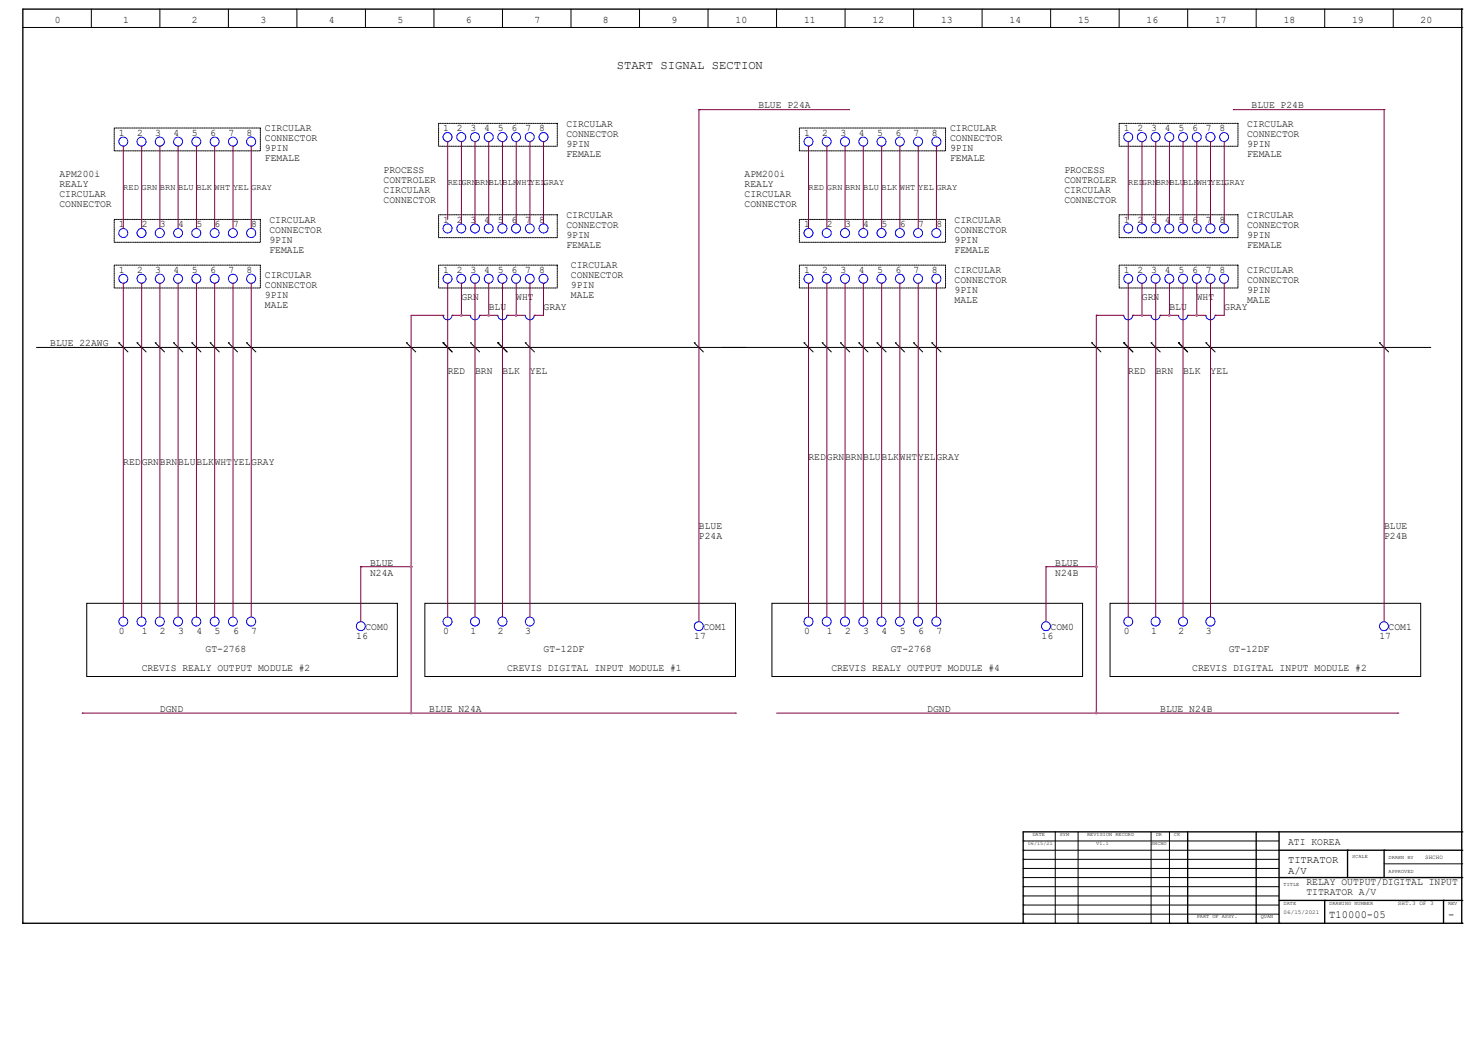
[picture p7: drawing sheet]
<svg xmlns="http://www.w3.org/2000/svg" width="420mm" height="297mm" viewBox="0 0 420 297" stroke-linecap="round" stroke-linejoin="round" font-family="sans-serif">
<g fill="none" stroke="#000" stroke-width=".28">
<path d="M6.5 7.8h408M25.9 7.8h.1M25.9 2.6v5.2M45.3 7.8h.1M45.3 2.6v5.2M64.8 7.8h.1M64.8 2.6v5.2M84.2 7.8h.1M84.2 2.6v5.2M103.6 7.8h.1M103.6 2.6v5.2M123.1 7.8h.1"/>
<path d="M123.1 2.6v5.2M142.5 7.8h.1M142.5 2.6v5.2M161.9 7.8h.1M161.9 2.6v5.2M181.4 7.8h.1M181.4 2.6v5.2M200.8 7.8h.1M200.8 2.6v5.2M220.2 7.8h.1M220.2 2.6v5.2M239.6 7.8h.1"/>
<path d="M239.6 2.6v5.2M259.1 7.8h.1M259.1 2.6v5.2M278.5 7.8h.1M278.5 2.6v5.2M297.9 7.8h.1M297.9 2.6v5.2M317.4 7.8h.1M317.4 2.6v5.2M336.8 7.8h.1M336.8 2.6v5.2M356.2 7.8h.1"/>
<path d="M356.2 2.6v5.2M375.7 7.8h.1M375.7 2.6v5.2M395.1 7.8h.1M395.1 2.6v5.2M414.5 7.8h.1M10.4 98.5h395.1M33.7 97.2h.1M33.7 97.2l2.6 2.5M38.9 97.2h.1M38.9 97.2l2.5 2.5M44 97.2h.1"/>
<path d="M44 97.2l2.7 2.5M49.2 97.2h.1M49.2 97.2l2.6 2.5M54.4 97.2h.1M54.4 97.2l2.6 2.5M59.6 97.2h.1M59.6 97.2l2.6 2.5M64.8 97.2h.1M64.8 97.2l2.6 2.5M69.9 97.2h.1M69.9 97.2l2.7 2.5M115.3 97.2h.1"/>
<path d="M115.3 97.2l2.6 2.5M125.6 97.2h.1M125.6 97.2l2.6 2.5M133.4 97.2h.1M133.4 97.2l2.6 2.5M141.2 97.2h.1M141.2 97.2l2.6 2.5M149 97.2h.1M149 97.2l2.6 2.5M196.9 97.2h.1M196.9 97.2l2.6 2.5M211.2 98.5h.1"/>
<path d="M228 97.2h.1M228 97.2l2.6 2.5M233.2 97.2h.1M233.2 97.2l2.6 2.5M238.3 97.2h.1M238.3 97.2l2.7 2.5M243.5 97.2h.1M243.5 97.2l2.6 2.5M248.7 97.2h.1M248.7 97.2l2.6 2.5M253.9 97.2h.1M253.9 97.2l2.6 2.5"/>
<path d="M259.1 97.2h.1M259.1 97.2l2.6 2.5M264.2 97.2h.1M264.2 97.2l2.7 2.5M309.6 97.2h.1M309.6 97.2l2.6 2.5M318.7 97.2h.1M318.7 97.2l2.6 2.5M326.4 97.2h.1M326.4 97.2l2.6 2.5M334.2 97.2h.1M334.2 97.2l2.6 2.5"/>
<path d="M342 97.2h.1M342 97.2l2.6 2.5M391.2 97.2h.1M391.2 97.2l2.6 2.5M405.5 98.5h.1M24.6 171h88.1v20.7h-88.1zM120.5 171h88.1v20.7h-88.1zM218.9 171h88.1v20.7h-88.1zM314.8 171h88.1v20.7h-88.1zM290.2 238.3h.1M290.2 238.3h72.5M299.3 235.8v25.9"/>
<path d="M305.7 235.8v25.9M326.4 235.8v25.9M331.6 235.8v25.9M290.2 241h.1M290.2 243.5h.1M290.2 246.1h.1M290.2 248.7h.1M290.2 251.3h.1M290.2 253.9h.1M290.2 256.5h.1M290.2 259.1h.1M290.2 241h72.5"/>
<path d="M290.2 243.5h72.5M290.2 246.1h72.5M290.2 248.7h72.5M290.2 251.3h72.5M290.2 253.9h72.5M290.2 256.5h72.5M290.2 259.1h72.5M392.5 244.8h22M414.5 244.8h.1M299.3 261.7h.1M305.7 261.7h.1M326.4 261.7h.1"/>
<path d="M331.6 261.7h.1"/>
</g>
<path d="M6.5 2.6h408v259.1h-408zM336.8 235.8v25.9M356.2 235.8v25.9M362.7 235.8v25.9M414.5 235.8h-124.3v25.9M362.7 241h51.8M362.7 248.7h51.8M362.7 255.2h51.8M375.7 255.2v6.5M382.1 241v7.7M392.5 241v7.7M409.4 255.2v6.5" fill="none" stroke="#000" stroke-width=".38"/>
<g fill="#000">
<circle cx="414.5" cy="2.6" r=".19"/>
<circle cx="414.5" cy="235.8" r=".19"/>
<circle cx="375.7" cy="255.2" r=".19"/>
<circle cx="382.1" cy="241" r=".19"/>
<circle cx="392.5" cy="241" r=".19"/>
<circle cx="409.4" cy="255.2" r=".19"/>
<circle cx="414.5" cy="241" r=".19"/>
<circle cx="414.5" cy="248.7" r=".19"/>
<circle cx="414.5" cy="255.2" r=".19"/>
<circle cx="6.5" cy="261.7" r=".19"/>
<circle cx="290.2" cy="261.7" r=".19"/>
<circle cx="336.8" cy="261.7" r=".19"/>
<circle cx="356.2" cy="261.7" r=".19"/>
<circle cx="362.7" cy="261.7" r=".19"/>
<circle cx="414.5" cy="261.7" r=".19"/>
</g>
<path d="M32.4 36.3h41.4v6.5h-41.4zM124.4 35h33.6v6.4h-33.6zM226.7 36.3h41.4v6.5h-41.4zM317.4 35h33.7v6.4h-33.7zM32.4 75.1h41.4v6.5h-41.4zM32.4 62.2h41.4v6.5h-41.4zM124.4 60.9h33.6v6.5h-33.6zM124.4 75.1h33.6v6.5h-33.6zM226.7 75.1h41.4v6.5h-41.4zM226.7 62.2h41.4v6.5h-41.4zM317.4 75.1h33.7v6.5h-33.7zM317.4 60.9h33.7v6.5h-33.7z" fill="none" stroke="#000" stroke-width=".28" stroke-dasharray=".3 .3"/>
<g fill="none" stroke="#00f" stroke-width=".28">
<path d="M128.2 89.4a1.27 1.27 0 0 1-1.2 1.2h-.1a1.28 1.28 0 0 1-1.3-1.2M136 89.4a1.27 1.27 0 0 1-1.3 1.2 1.27 1.27 0 0 1-1.3-1.2M143.8 89.4a1.28 1.28 0 0 1-1.3 1.2 1.28 1.28 0 0 1-1.3-1.2M151.5 89.4a1.27 1.27 0 0 1-1.2 1.2 1.28 1.28 0 0 1-1.3-1.2M321.2 89.4a1.27 1.27 0 0 1-1.2 1.2 1.27 1.27 0 0 1-1.3-1.2M329 89.4a1.27 1.27 0 0 1-1.3 1.2 1.28 1.28 0 0 1-1.3-1.2M336.8 89.4a1.27 1.27 0 0 1-1.3 1.2 1.27 1.27 0 0 1-1.3-1.2M344.6 89.4a1.28 1.28 0 0 1-1.3 1.2 1.28 1.28 0 0 1-1.3-1.2"/>
<circle cx="126.9" cy="38.8" r="1.27"/>
<circle cx="130.8" cy="38.8" r="1.27"/>
<circle cx="134.7" cy="38.8" r="1.27"/>
<circle cx="138.6" cy="38.8" r="1.27"/>
<circle cx="142.5" cy="38.8" r="1.29"/>
<circle cx="146.3" cy="38.8" r="1.27"/>
<circle cx="150.2" cy="38.8" r="1.27"/>
<circle cx="154.1" cy="38.8" r="1.27"/>
<circle cx="320" cy="38.8" r="1.27"/>
<circle cx="323.8" cy="38.8" r="1.29"/>
<circle cx="327.7" cy="38.8" r="1.27"/>
<circle cx="331.6" cy="38.8" r="1.27"/>
<circle cx="335.5" cy="38.8" r="1.27"/>
<circle cx="339.4" cy="38.8" r="1.27"/>
<circle cx="343.3" cy="38.8" r="1.29"/>
<circle cx="347.1" cy="38.8" r="1.27"/>
<circle cx="35" cy="40.1" r="1.27"/>
<circle cx="40.1" cy="40.1" r="1.27"/>
<circle cx="45.3" cy="40.1" r="1.29"/>
<circle cx="50.5" cy="40.1" r="1.27"/>
<circle cx="55.7" cy="40.1" r="1.27"/>
<circle cx="60.9" cy="40.1" r="1.27"/>
<circle cx="66" cy="40.1" r="1.27"/>
<circle cx="71.2" cy="40.1" r="1.29"/>
<circle cx="229.3" cy="40.1" r="1.27"/>
<circle cx="234.4" cy="40.1" r="1.27"/>
<circle cx="239.6" cy="40.1" r="1.29"/>
<circle cx="244.8" cy="40.1" r="1.27"/>
<circle cx="250" cy="40.1" r="1.27"/>
<circle cx="255.2" cy="40.1" r="1.27"/>
<circle cx="260.3" cy="40.1" r="1.27"/>
<circle cx="265.5" cy="40.1" r="1.29"/>
<circle cx="35" cy="79" r="1.27"/>
<circle cx="35" cy="66" r="1.27"/>
<circle cx="40.1" cy="79" r="1.27"/>
<circle cx="40.1" cy="66" r="1.27"/>
<circle cx="45.3" cy="79" r="1.29"/>
<circle cx="45.3" cy="66" r="1.29"/>
<circle cx="50.5" cy="79" r="1.27"/>
<circle cx="50.5" cy="66" r="1.27"/>
<circle cx="55.7" cy="79" r="1.27"/>
<circle cx="55.7" cy="66" r="1.27"/>
<circle cx="60.9" cy="66" r="1.27"/>
<circle cx="60.9" cy="79" r="1.27"/>
<circle cx="66" cy="79" r="1.27"/>
<circle cx="66" cy="66" r="1.27"/>
<circle cx="71.2" cy="66" r="1.29"/>
<circle cx="71.2" cy="79" r="1.29"/>
<circle cx="126.9" cy="64.7" r="1.27"/>
<circle cx="126.9" cy="79" r="1.27"/>
<circle cx="130.8" cy="79" r="1.27"/>
<circle cx="130.8" cy="64.7" r="1.27"/>
<circle cx="134.7" cy="79" r="1.27"/>
<circle cx="134.7" cy="64.7" r="1.27"/>
<circle cx="138.6" cy="64.7" r="1.27"/>
<circle cx="138.6" cy="79" r="1.27"/>
<circle cx="142.5" cy="64.7" r="1.29"/>
<circle cx="142.5" cy="79" r="1.29"/>
<circle cx="146.3" cy="64.7" r="1.27"/>
<circle cx="146.3" cy="79" r="1.27"/>
<circle cx="150.2" cy="64.7" r="1.27"/>
<circle cx="150.2" cy="79" r="1.27"/>
<circle cx="154.1" cy="79" r="1.27"/>
<circle cx="154.1" cy="64.7" r="1.27"/>
<circle cx="229.3" cy="66" r="1.27"/>
<circle cx="229.3" cy="79" r="1.27"/>
<circle cx="234.4" cy="66" r="1.27"/>
<circle cx="234.4" cy="79" r="1.27"/>
<circle cx="239.6" cy="66" r="1.29"/>
<circle cx="239.6" cy="79" r="1.29"/>
<circle cx="244.8" cy="66" r="1.27"/>
<circle cx="244.8" cy="79" r="1.27"/>
<circle cx="250" cy="79" r="1.27"/>
<circle cx="250" cy="66" r="1.27"/>
<circle cx="255.2" cy="66" r="1.27"/>
<circle cx="255.2" cy="79" r="1.27"/>
<circle cx="260.3" cy="79" r="1.27"/>
<circle cx="260.3" cy="66" r="1.27"/>
<circle cx="265.5" cy="66" r="1.29"/>
<circle cx="265.5" cy="79" r="1.29"/>
<circle cx="320" cy="79" r="1.27"/>
<circle cx="320" cy="64.7" r="1.27"/>
<circle cx="323.8" cy="79" r="1.29"/>
<circle cx="323.8" cy="64.7" r="1.29"/>
<circle cx="327.7" cy="79" r="1.27"/>
<circle cx="327.7" cy="64.7" r="1.27"/>
<circle cx="331.6" cy="79" r="1.27"/>
<circle cx="331.6" cy="64.7" r="1.27"/>
<circle cx="335.5" cy="79" r="1.27"/>
<circle cx="335.5" cy="64.7" r="1.27"/>
<circle cx="339.4" cy="79" r="1.27"/>
<circle cx="339.4" cy="64.7" r="1.27"/>
<circle cx="343.3" cy="64.7" r="1.29"/>
<circle cx="343.3" cy="79" r="1.29"/>
<circle cx="347.1" cy="64.7" r="1.27"/>
<circle cx="347.1" cy="79" r="1.27"/>
<circle cx="35" cy="176.1" r="1.27"/>
<circle cx="40.1" cy="176.1" r="1.27"/>
<circle cx="45.3" cy="176.1" r="1.29"/>
<circle cx="50.5" cy="176.1" r="1.27"/>
<circle cx="55.7" cy="176.1" r="1.27"/>
<circle cx="60.9" cy="176.1" r="1.27"/>
<circle cx="66" cy="176.1" r="1.27"/>
<circle cx="71.2" cy="176.1" r="1.29"/>
<circle cx="102.3" cy="177.5" r="1.27"/>
<circle cx="126.9" cy="176.1" r="1.27"/>
<circle cx="134.7" cy="176.1" r="1.27"/>
<circle cx="142.5" cy="176.1" r="1.29"/>
<circle cx="150.2" cy="176.1" r="1.27"/>
<circle cx="198.2" cy="177.5" r="1.27"/>
<circle cx="229.3" cy="176.1" r="1.27"/>
<circle cx="234.4" cy="176.1" r="1.27"/>
<circle cx="239.6" cy="176.1" r="1.29"/>
<circle cx="244.8" cy="176.1" r="1.27"/>
<circle cx="250" cy="176.1" r="1.27"/>
<circle cx="255.2" cy="176.1" r="1.27"/>
<circle cx="260.3" cy="176.1" r="1.27"/>
<circle cx="265.5" cy="176.1" r="1.29"/>
<circle cx="296.6" cy="177.5" r="1.27"/>
<circle cx="320" cy="176.1" r="1.27"/>
<circle cx="327.7" cy="176.1" r="1.27"/>
<circle cx="335.5" cy="176.1" r="1.27"/>
<circle cx="343.3" cy="176.1" r="1.29"/>
<circle cx="392.5" cy="177.5" r="1.27"/>
</g>
<g fill="none" stroke="#800040" stroke-width=".28">
<path d="M198.2 31.1h.1M198.2 31.1v145.1M198.2 31.1h42.8M349.8 31.1h.1M349.8 31.1h42.7M392.5 31.1h.1M392.5 31.1v145.1M35 41.4h.1M35 41.4v23.4M40.2 41.4h.1M40.2 41.4v23.4M45.3 41.4h.1"/>
<path d="M45.3 41.4v23.4M50.5 41.4h.1M50.5 41.4v23.4M55.7 41.4h.1M55.7 41.4v23.4M60.9 41.4h.1M60.9 41.4v23.4M66.1 41.4h.1M66.1 41.4v23.4M71.2 41.4h.1M71.2 41.4v23.4M127 40.2h.1"/>
<path d="M127 40.2v22M130.9 40.2h.1M130.9 40.2v23.3M134.7 40.2h.1M134.7 40.2v23.3M138.6 40.2h.1M138.6 40.2v23.3M142.5 40.2h.1M142.5 40.2v23.3M146.4 40.2h.1M146.4 40.2v23.3M150.3 40.2h.1"/>
<path d="M150.3 40.2v23.3M154.1 40.2h.1M154.1 40.2v23.3M229.3 41.4h.1M229.3 41.4v23.4M234.5 41.4h.1M234.5 41.4v23.4M239.6 41.4h.1M239.6 41.4v23.4M244.8 41.4h.1M244.8 41.4v23.4M250 41.4h.1"/>
<path d="M250 41.4v23.4M255.2 41.4h.1M255.2 41.4v23.4M260.4 41.4h.1M260.4 41.4v23.4M265.6 41.4h.1M265.6 41.4v23.4M320 40.2h.1M320 40.2v22M323.8 40.2h.1M323.8 40.2v23.3M327.7 40.2h.1"/>
<path d="M327.7 40.2v23.3M331.6 40.2h.1M331.6 40.2v23.3M335.5 40.2h.1M335.5 40.2v23.3M339.4 40.2h.1M339.4 40.2v23.3M343.3 40.2h.1M343.3 40.2v23.3M347.2 40.2h.1M347.2 40.2v23.3M35 80.3h.1"/>
<path d="M35 80.3v94.6M40.2 80.3h.1M40.2 80.3v94.6M45.3 80.3h.1M45.3 80.3v94.6M50.5 80.3h.1M50.5 80.3v94.6M55.7 80.3h.1M55.7 80.3v94.6M60.9 80.3h.1M60.9 80.3v94.6M66.1 80.3h.1"/>
<path d="M66.1 80.3v94.6M71.2 80.3h.1M71.2 80.3v94.6M125.6 89.4h.1M125.6 89.4h-9v112.7M127 80.3h.1M127 80.3v94.6M128.2 89.4h.1M128.2 89.4h5.2M130.9 80.3h.1M130.9 89.4h.1M130.9 80.3v9.1"/>
<path d="M134.7 80.3h.1M134.7 80.3v94.6M136 89.4h.1M136 89.4h5.2M138.6 80.3h.1M138.6 89.4h.1M138.6 80.3v9.1M142.5 80.3h.1M142.5 80.3v94.6M143.8 89.4h.1M143.8 89.4h5.2M146.4 80.3h.1"/>
<path d="M146.4 89.4h.1M146.4 80.3v9.1M150.3 80.3h.1M150.3 80.3v94.6M151.6 89.4h.1M154.1 80.3h.1M154.1 80.3v9.1h-2.5M229.3 80.3h.1M229.3 80.3v94.6M234.5 80.3h.1M234.5 80.3v94.6M239.6 80.3h.1"/>
<path d="M239.6 80.3v94.6M244.8 80.3h.1M244.8 80.3v94.6M250 80.3h.1M250 80.3v94.6M255.2 80.3h.1M255.2 80.3v94.6M260.4 80.3h.1M260.4 80.3v94.6M265.6 80.3h.1M265.6 80.3v94.6M310.9 89.4h.1"/>
<path d="M310.9 89.4v112.7M310.9 89.4h7.8M320 80.3h.1M320 80.3v94.6M321.3 89.4h.1M321.3 89.4h5.1M323.8 80.3h.1M323.8 89.4h.1M323.8 80.3v9.1M327.7 80.3h.1M327.7 80.3v94.6M329 89.4h.1"/>
<path d="M329 89.4h5.2M331.6 80.3h.1M331.6 89.4h.1M331.6 80.3v9.1M335.5 80.3h.1M335.5 80.3v94.6M336.8 89.4h.1M336.8 89.4h5.2M339.4 80.3h.1M339.4 89.4h.1M339.4 80.3v9.1M343.3 80.3h.1"/>
<path d="M343.3 80.3v94.6M344.6 89.4h.1M347.2 80.3h.1M347.2 80.3v9.1h-2.6M102.3 160.6h.1M102.3 160.6h14.3M102.3 160.6v15.6M116.6 160.6h.1M296.6 160.6h.1M296.6 160.6h14.3M296.6 160.6v15.6M310.9 160.6h.1"/>
<path d="M23.3 202.1h.1M23.3 202.1h185.3M208.6 202.1h.1M220.2 202.1h176.2M310.9 202.1h.1M396.4 202.1h.1"/>
</g>
<g fill="#f0f" stroke="#f0f" stroke-width=".28">
<circle cx="310.9" cy="202" r=".24"/>
<circle cx="116.6" cy="202" r=".24"/>
<circle cx="138.6" cy="89.4" r=".24"/>
<circle cx="146.4" cy="89.4" r=".24"/>
<circle cx="130.8" cy="89.4" r=".25"/>
<circle cx="116.6" cy="160.6" r=".24"/>
<circle cx="323.8" cy="89.4" r=".24"/>
<circle cx="331.6" cy="89.4" r=".25"/>
<circle cx="310.9" cy="160.6" r=".24"/>
<circle cx="339.4" cy="89.4" r=".24"/>
</g>
<text font-size="3.5" x="174.9" y="19.6">START SIGNAL SECTION</text>
<g font-size="3.1">
<text x="377" y="260.2">T10000-05</text>
<text x="410.6" y="260.2">-</text>
</g>
<g font-size="3">
<text x="365.3" y="244.6">TITRATOR</text>
<text x="365.3" y="247.6">A/V</text>
</g>
<g font-size="2.8">
<text x="15.5" y="6.4">0</text>
<text x="35" y="6.4">1</text>
<text x="54.4" y="6.4">2</text>
<text x="73.8" y="6.4">3</text>
<text x="93.3" y="6.4">4</text>
<text x="112.7" y="6.4">5</text>
<text x="132.1" y="6.4">6</text>
<text x="151.6" y="6.4">7</text>
<text x="171" y="6.4">8</text>
<text x="190.4" y="6.4">9</text>
<text x="208.6" y="6.4">10</text>
<text x="228" y="6.4">11</text>
<text x="247.4" y="6.4">12</text>
<text x="266.9" y="6.4">13</text>
<text x="286.3" y="6.4">14</text>
<text x="305.7" y="6.4">15</text>
<text x="325.2" y="6.4">16</text>
<text x="344.6" y="6.4">17</text>
<text x="364" y="6.4">18</text>
<text x="383.5" y="6.4">19</text>
<text x="402.9" y="6.4">20</text>
<text x="160.6" y="35.9">CIRCULAR</text>
<text x="215.1" y="30.7">BLUE P24A</text>
<text x="353.7" y="35.9">CIRCULAR</text>
<text x="354.9" y="30.7">BLUE P24B</text>
<text x="33.7" y="38.5">1</text>
<text x="38.9" y="38.5">2</text>
<text x="44" y="38.5">3</text>
<text x="49.2" y="38.5">4</text>
<text x="54.4" y="38.5">5</text>
<text x="59.6" y="38.5">6</text>
<text x="64.8" y="38.5">7</text>
<text x="69.9" y="38.5">8</text>
<text x="75.1" y="37.2">CIRCULAR</text>
<text x="75.1" y="40">CONNECTOR</text>
<text x="125.6" y="37.2">1</text>
<text x="129.5" y="37.2">2</text>
<text x="133.4" y="37.2">3</text>
<text x="137.3" y="37.2">4</text>
<text x="141.2" y="37.2">5</text>
<text x="145.1" y="37.2">6</text>
<text x="149" y="37.2">7</text>
<text x="152.9" y="37.2">8</text>
<text x="160.6" y="38.8">CONNECTOR</text>
<text x="160.6" y="41.6">9PIN</text>
<text x="228" y="38.5">1</text>
<text x="233.2" y="38.5">2</text>
<text x="238.3" y="38.5">3</text>
<text x="243.5" y="38.5">4</text>
<text x="248.7" y="38.5">5</text>
<text x="253.9" y="38.5">6</text>
<text x="259.1" y="38.5">7</text>
<text x="264.2" y="38.5">8</text>
<text x="269.5" y="37.2">CIRCULAR</text>
<text x="269.5" y="40">CONNECTOR</text>
<text x="318.7" y="37.2">1</text>
<text x="322.5" y="37.2">2</text>
<text x="326.4" y="37.2">3</text>
<text x="330.3" y="37.2">4</text>
<text x="334.2" y="37.2">5</text>
<text x="338.1" y="37.2">6</text>
<text x="342" y="37.2">7</text>
<text x="345.9" y="37.2">8</text>
<text x="353.7" y="38.8">CONNECTOR</text>
<text x="353.7" y="41.6">9PIN</text>
<text x="75.1" y="42.9">9PIN</text>
<text x="75.1" y="45.7">FEMALE</text>
<text x="160.6" y="44.5">FEMALE</text>
<text x="269.5" y="42.9">9PIN</text>
<text x="269.5" y="45.7">FEMALE</text>
<text x="353.7" y="44.5">FEMALE</text>
<text x="16.8" y="50.2">APM200i</text>
<text x="16.8" y="53">REALY</text>
<text x="108.8" y="48.9">PROCESS</text>
<text x="108.8" y="51.7">CONTROLER</text>
<text x="211.2" y="50.2">APM200i</text>
<text x="211.2" y="53">REALY</text>
<text x="301.8" y="48.9">PROCESS</text>
<text x="301.8" y="51.7">CONTROLER</text>
<text x="16.8" y="55.8">CIRCULAR</text>
<text x="16.8" y="58.7">CONNECTOR</text>
<text x="108.8" y="54.6">CIRCULAR</text>
<text x="108.8" y="57.4">CONNECTOR</text>
<text x="211.2" y="55.8">CIRCULAR</text>
<text x="211.2" y="58.7">CONNECTOR</text>
<text x="301.8" y="54.6">CIRCULAR</text>
<text x="301.8" y="57.4">CONNECTOR</text>
<text x="33.7" y="64.4">1</text>
<text x="40.2" y="64.4">2</text>
<text x="45.3" y="64.4">3</text>
<text x="50.5" y="64.4">4</text>
<text x="55.7" y="64.4">5</text>
<text x="60.9" y="64.4">6</text>
<text x="66.1" y="64.4">7</text>
<text x="71.2" y="64.4">8</text>
<text x="76.4" y="63.1">CIRCULAR</text>
<text x="76.4" y="66">CONNECTOR</text>
<text x="125.6" y="63.1">1</text>
<text x="129.5" y="63.1">2</text>
<text x="133.4" y="63.1">3</text>
<text x="137.3" y="63.1">4</text>
<text x="141.2" y="63.1">5</text>
<text x="145.1" y="63.1">6</text>
<text x="149" y="63.1">7</text>
<text x="152.9" y="63.1">8</text>
<text x="160.6" y="61.8">CIRCULAR</text>
<text x="160.6" y="64.7">CONNECTOR</text>
<text x="228" y="64.4">1</text>
<text x="234.5" y="64.4">2</text>
<text x="239.7" y="64.4">3</text>
<text x="244.8" y="64.4">4</text>
<text x="250" y="64.4">5</text>
<text x="255.2" y="64.4">6</text>
<text x="260.4" y="64.4">7</text>
<text x="265.6" y="64.4">8</text>
<text x="270.7" y="63.1">CIRCULAR</text>
<text x="270.7" y="66">CONNECTOR</text>
<text x="318.7" y="63.1">1</text>
<text x="322.5" y="63.1">2</text>
<text x="326.4" y="63.1">3</text>
<text x="330.3" y="63.1">4</text>
<text x="334.2" y="63.1">5</text>
<text x="338.1" y="63.1">6</text>
<text x="342" y="63.1">7</text>
<text x="345.9" y="63.1">8</text>
<text x="353.7" y="61.8">CIRCULAR</text>
<text x="353.7" y="64.7">CONNECTOR</text>
<text x="76.4" y="68.8">9PIN</text>
<text x="76.4" y="71.6">FEMALE</text>
<text x="160.6" y="67.5">9PIN</text>
<text x="160.6" y="70.4">FEMALE</text>
<text x="270.7" y="68.8">9PIN</text>
<text x="270.7" y="71.6">FEMALE</text>
<text x="353.7" y="67.5">9PIN</text>
<text x="353.7" y="70.4">FEMALE</text>
<text x="33.7" y="77.4">1</text>
<text x="38.9" y="77.4">2</text>
<text x="44" y="77.4">3</text>
<text x="49.2" y="77.4">4</text>
<text x="54.4" y="77.4">5</text>
<text x="59.6" y="77.4">6</text>
<text x="64.8" y="77.4">7</text>
<text x="69.9" y="77.4">8</text>
<text x="125.6" y="77.4">1</text>
<text x="129.5" y="77.4">2</text>
<text x="133.4" y="77.4">3</text>
<text x="137.3" y="77.4">4</text>
<text x="141.2" y="77.4">5</text>
<text x="145.1" y="77.4">6</text>
<text x="149" y="77.4">7</text>
<text x="152.9" y="77.4">8</text>
<text x="161.9" y="76.1">CIRCULAR</text>
<text x="228" y="77.4">1</text>
<text x="233.2" y="77.4">2</text>
<text x="238.3" y="77.4">3</text>
<text x="243.5" y="77.4">4</text>
<text x="248.7" y="77.4">5</text>
<text x="253.9" y="77.4">6</text>
<text x="259.1" y="77.4">7</text>
<text x="264.2" y="77.4">8</text>
<text x="270.7" y="77.4">CIRCULAR</text>
<text x="318.7" y="77.4">1</text>
<text x="322.5" y="77.4">2</text>
<text x="326.4" y="77.4">3</text>
<text x="330.3" y="77.4">4</text>
<text x="334.2" y="77.4">5</text>
<text x="338.1" y="77.4">6</text>
<text x="342" y="77.4">7</text>
<text x="345.9" y="77.4">8</text>
<text x="353.7" y="77.4">CIRCULAR</text>
<text x="75.1" y="78.7">CIRCULAR</text>
<text x="75.1" y="81.5">CONNECTOR</text>
<text x="161.9" y="78.9">CONNECTOR</text>
<text x="161.9" y="81.7">9PIN</text>
<text x="270.7" y="80.2">CONNECTOR</text>
<text x="270.7" y="83.1">9PIN</text>
<text x="353.7" y="80.2">CONNECTOR</text>
<text x="353.7" y="83.1">9PIN</text>
<text x="75.1" y="84.3">9PIN</text>
<text x="75.1" y="87.2">MALE</text>
<text x="130.9" y="85.1">GRN</text>
<text x="138.6" y="87.8">BLU</text>
<text x="146.4" y="85.1">WHT</text>
<text x="154.1" y="87.8">GRAY</text>
<text x="161.9" y="84.6">MALE</text>
<text x="270.7" y="85.9">MALE</text>
<text x="323.8" y="85.1">GRN</text>
<text x="331.6" y="87.8">BLU</text>
<text x="339.4" y="85.1">WHT</text>
<text x="347.2" y="87.8">GRAY</text>
<text x="353.7" y="85.9">MALE</text>
<text x="14.3" y="98.1">BLUE 22AWG</text>
<text x="127" y="105.9">RED</text>
<text x="134.7" y="105.9">BRN</text>
<text x="142.5" y="105.9">BLK</text>
<text x="150.3" y="105.9">YEL</text>
<text x="320" y="105.9">RED</text>
<text x="327.7" y="105.9">BRN</text>
<text x="335.5" y="105.9">BLK</text>
<text x="343.3" y="105.9">YEL</text>
<text x="35" y="131.8">RED</text>
<text x="40.2" y="131.8">GRNBRN</text>
<text x="50.5" y="131.8">BLUBLKWHT</text>
<text x="66.1" y="131.8">YELGRAY</text>
<text x="229.3" y="130.5">REDGRNBRNBLUBLK</text>
<text x="255.2" y="130.5">WHT</text>
<text x="260.4" y="130.5">YELGRAY</text>
<text x="198.2" y="149.9">BLUE</text>
<text x="392.5" y="149.9">BLUE</text>
<text x="198.2" y="152.7">P24A</text>
<text x="392.5" y="152.7">P24B</text>
<text x="104.9" y="160.3">BLUE</text>
<text x="299.3" y="160.3">BLUE</text>
<text x="104.9" y="163.1">N24A</text>
<text x="299.3" y="163.1">N24B</text>
<text x="33.7" y="179.7">0</text>
<text x="40.2" y="179.7">1</text>
<text x="45.3" y="179.7">2</text>
<text x="50.5" y="179.7">3</text>
<text x="55.7" y="179.7">4</text>
<text x="60.9" y="179.7">5</text>
<text x="66.1" y="179.7">6</text>
<text x="71.2" y="179.7">7</text>
<text x="103.6" y="178.4">COM0</text>
<text x="125.6" y="179.7">0</text>
<text x="133.4" y="179.7">1</text>
<text x="141.2" y="179.7">2</text>
<text x="149" y="179.7">3</text>
<text x="199.5" y="178.4">COM1</text>
<text x="228" y="179.7">0</text>
<text x="234.5" y="179.7">1</text>
<text x="239.6" y="179.7">2</text>
<text x="244.8" y="179.7">3</text>
<text x="250" y="179.7">4</text>
<text x="255.2" y="179.7">5</text>
<text x="260.4" y="179.7">6</text>
<text x="265.6" y="179.7">7</text>
<text x="297.9" y="178.4">COM0</text>
<text x="318.7" y="179.7">0</text>
<text x="326.4" y="179.7">1</text>
<text x="334.2" y="179.7">2</text>
<text x="342" y="179.7">3</text>
<text x="393.8" y="178.4">COM1</text>
<text x="58.3" y="184.9">GT-2768</text>
<text x="101" y="181">16</text>
<text x="154.1" y="184.9">GT-12DF</text>
<text x="196.9" y="181">17</text>
<text x="252.6" y="184.9">GT-2768</text>
<text x="295.4" y="181">16</text>
<text x="348.4" y="184.9">GT-12DF</text>
<text x="391.2" y="181">17</text>
<text x="40.2" y="190.1">CREVIS REALY OUTPUT MODULE #2</text>
<text x="143.8" y="190.1">CREVIS DIGITAL INPUT MODULE #1</text>
<text x="235.8" y="190.1">CREVIS REALY OUTPUT MODULE #4</text>
<text x="338.1" y="190.1">CREVIS DIGITAL INPUT MODULE #2</text>
<text x="45.3" y="201.7">DGND</text>
<text x="121.7" y="201.7">BLUE N24A</text>
<text x="263" y="201.7">DGND</text>
<text x="329" y="201.7">BLUE N24B</text>
<text x="365.3" y="239.6">ATI KOREA</text>
<text x="370.5" y="251">RELAY OUTPUT/DIGITAL INPUT</text>
<text x="370.5" y="253.5">TITRATOR A/V</text>
</g>
<g font-size="2.5">
<text x="35" y="53.8">RED</text>
<text x="40.2" y="53.8">GRN</text>
<text x="45.3" y="53.8">BRN</text>
<text x="50.5" y="53.8">BLU</text>
<text x="55.7" y="53.8">BLK WHT YEL GRAY</text>
<text x="127" y="52.5">REDGRN</text>
<text x="134.7" y="52.5">BRNBLU</text>
<text x="142.5" y="52.5">BLK</text>
<text x="146.4" y="52.5">WHT</text>
<text x="150.3" y="52.5">YELGRAY</text>
<text x="229.3" y="53.8">RED</text>
<text x="234.5" y="53.8">GRN BRN</text>
<text x="244.8" y="53.8">BLU</text>
<text x="250" y="53.8">BLK</text>
<text x="255.2" y="53.8">WHT</text>
<text x="260.4" y="53.8">YEL</text>
<text x="265.6" y="53.8">GRAY</text>
<text x="320" y="52.5">RED</text>
<text x="323.8" y="52.5">GRN</text>
<text x="327.7" y="52.5">BRN</text>
<text x="331.6" y="52.5">BLUBLK</text>
<text x="339.4" y="52.5">WHT</text>
<text x="343.3" y="52.5">YELGRAY</text>
</g>
<g font-size="1.7">
<text x="404.2" y="243.5">SHCHO</text>
<text x="396.4" y="256.5">SHT.3 OF 3</text>
<text x="364" y="259.1">06/15/2021</text>
</g>
<g font-size="1.5">
<text x="291.5" y="239.6">06/15/21</text>
<text x="292.8" y="237">DATE</text>
<text x="300.5" y="237">SYM</text>
<text x="308.3" y="237">REVISION RECORD</text>
<text x="310.9" y="239.6">V1.1</text>
<text x="326.4" y="239.6">SHCHO</text>
<text x="327.7" y="237">DR</text>
<text x="332.9" y="237">CK</text>
<text x="383.5" y="243.2">SCALE</text>
<text x="393.8" y="243.5">DRAWN BY</text>
<text x="364" y="251">TITLE</text>
<text x="393.8" y="247.4">APPROVED</text>
<text x="364" y="256.4">DATE</text>
<text x="377" y="256.4">DRAWING NUMBER</text>
<text x="410.6" y="256.4">REV</text>
<text x="339.4" y="260.1">PART OF ASSY.</text>
<text x="357.5" y="260.1">QUAN</text>
</g>
</svg>
